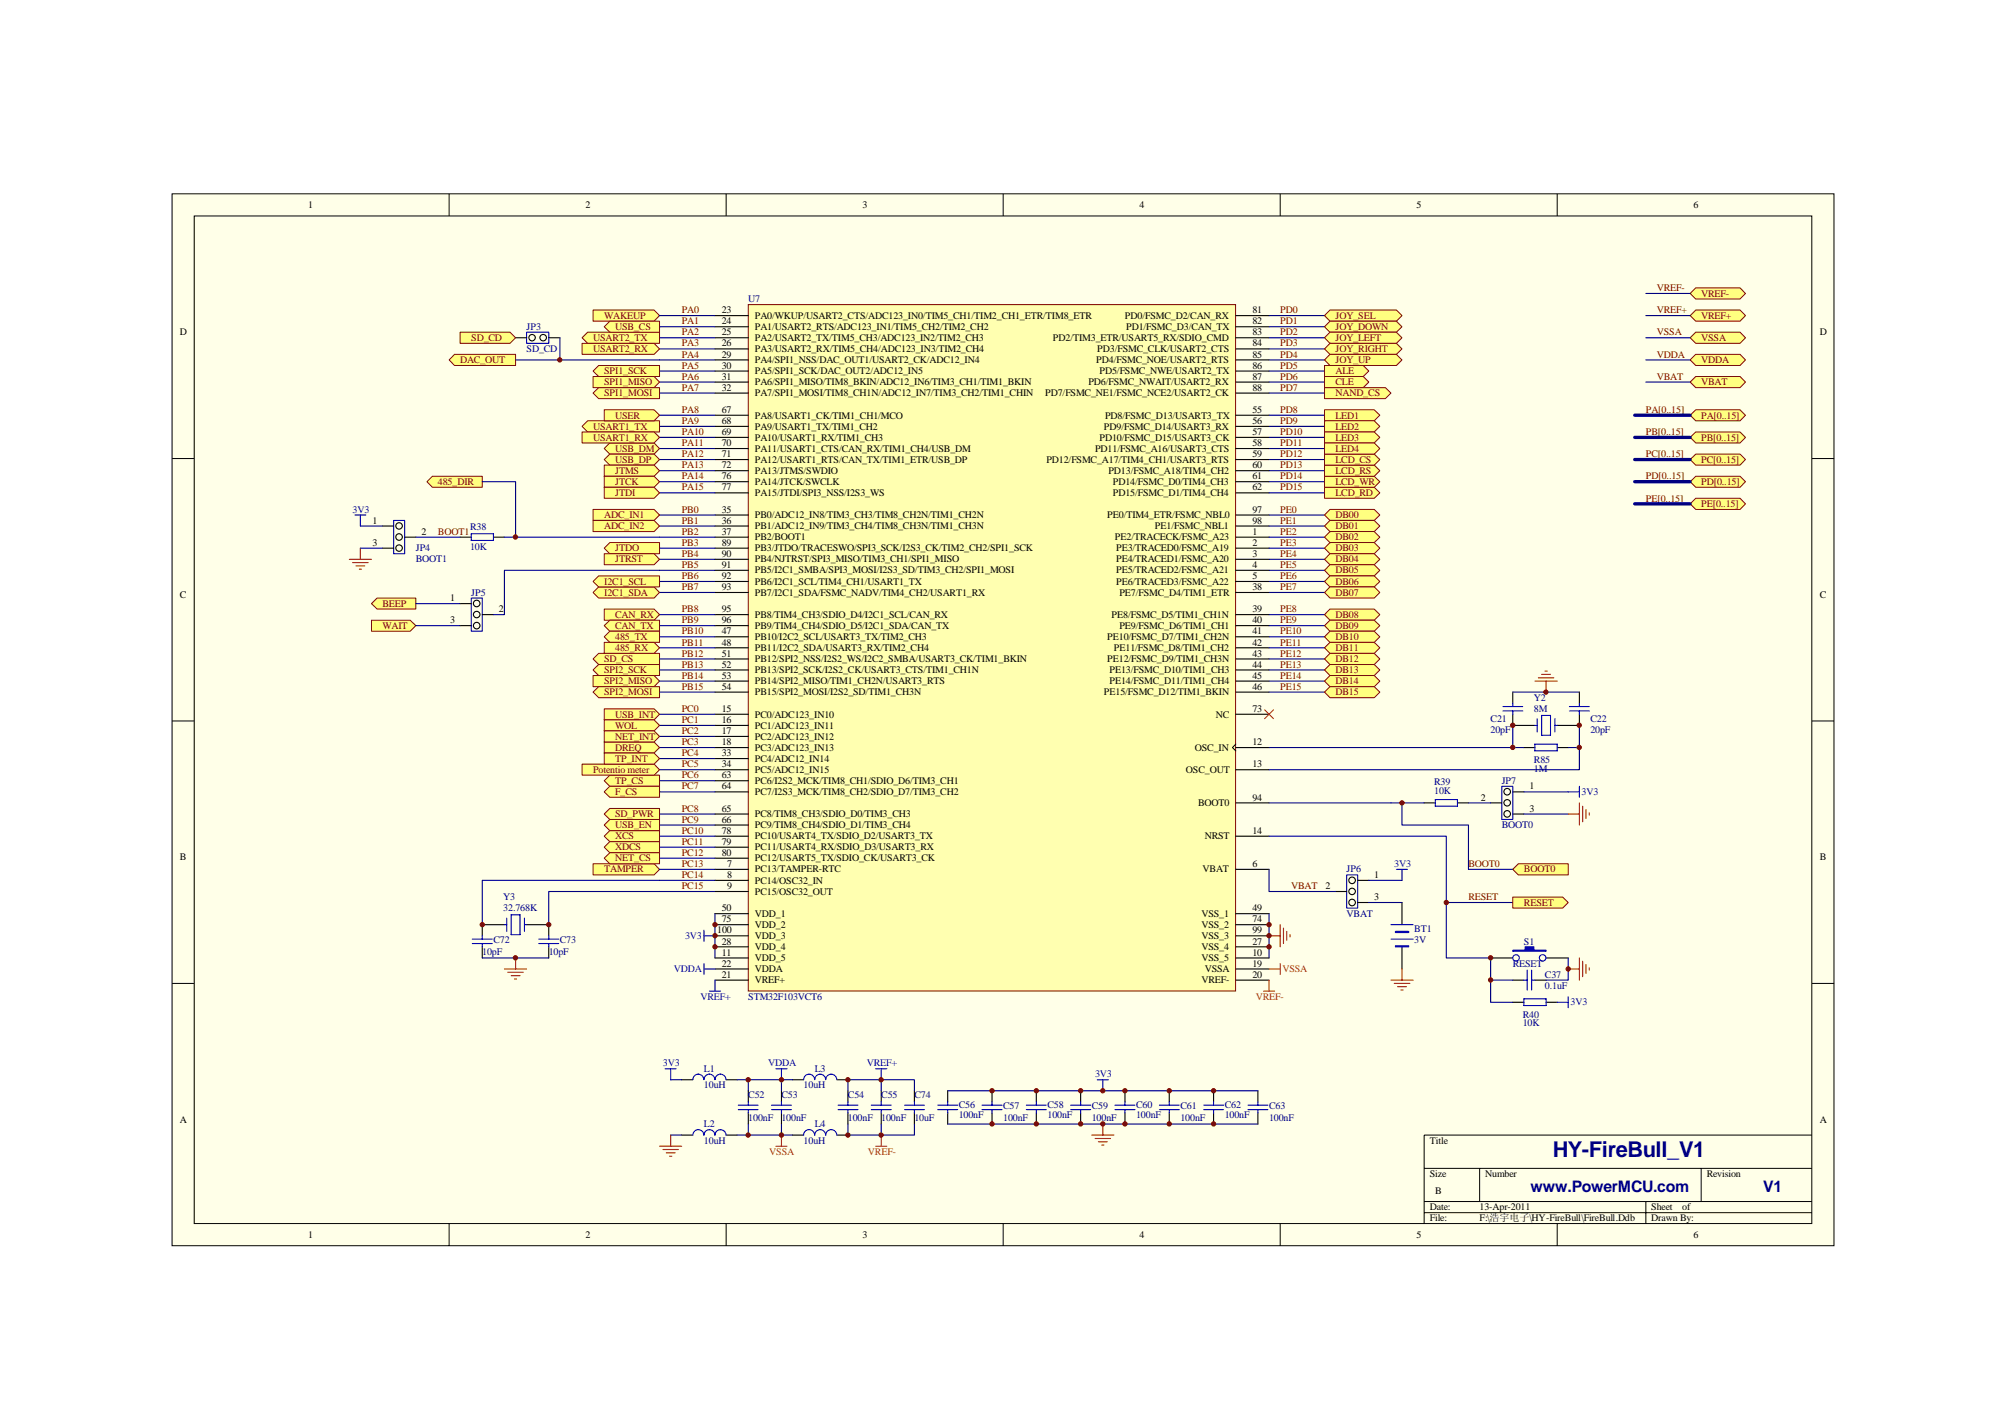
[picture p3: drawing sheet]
<svg xmlns="http://www.w3.org/2000/svg" width="297mm" height="210mm" viewBox="0 0 297 210" stroke-linecap="round" stroke-linejoin="round" font-family="sans-serif">
<path d="M25.5 28.7h246.1v155.8h-246.1z" fill="#ffffe8"/>
<g fill="none" stroke="#000" stroke-width=".15">
<path d="M25.5 28.7h246.1v155.8h-246.1zM28.8 32h239.5v149.2h-239.5zM66.5 28.7v3.3M107.5 28.7v3.3M148.5 28.7v3.3M189.6 28.7v3.3M230.6 28.7v3.3M25.5 67.9h3.3M268.3 67.9h3.3M25.5 106.8h3.3M268.3 106.8h3.3M25.5 145.6h3.3"/>
<path d="M268.3 145.6h3.3M210.9 173h57.4M210.9 177.9h57.4M210.9 179.6h57.4M219.1 173v4.9M243.7 177.9v3.3M251.9 173v4.9M268.3 168.1h-57.4v13.1M66.5 181.2v3.3M107.5 181.2v3.3M148.5 181.2v3.3M189.6 181.2v3.3"/>
<path d="M230.6 181.2v3.3"/>
</g>
<path d="M110.8 45.1h72.2v101.6h-72.2z" fill="#ffffb0"/>
<path d="M110.8 45.1h72.2v101.6h-72.2z" fill="none" stroke="#800000" stroke-width=".15"/>
<g fill="none" stroke="#000" stroke-width=".16">
<path d="M105.9 46.7h4.9M105.9 48.4h4.9M105.9 50h4.9M105.9 51.7h4.9M105.9 53.3h4.9M105.9 54.9h4.9M105.9 56.6h4.9M105.9 58.2h4.9M183 46.7h4.9M183 48.4h4.9M183 50h4.9M183 51.7h4.9"/>
<path d="M183 53.3h4.9M183 54.9h4.9M183 56.6h4.9M183 58.2h4.9M105.9 61.5h4.9M105.9 63.1h4.9M105.9 64.8h4.9M105.9 66.4h4.9M105.9 68.1h4.9M105.9 69.7h4.9M105.9 71.3h4.9M105.9 73h4.9"/>
<path d="M105.9 76.3h4.9M105.9 77.9h4.9M105.9 79.5h4.9M183 61.5h4.9M183 63.1h4.9M183 64.8h4.9M183 66.4h4.9M183 68.1h4.9M183 69.7h4.9M183 71.3h4.9M183 73h4.9M183 76.3h4.9"/>
<path d="M183 77.9h4.9M183 79.5h4.9M105.9 81.2h4.9M105.9 82.8h4.9M105.9 84.5h4.9M105.9 86.1h4.9M105.9 87.7h4.9M105.9 91h4.9M105.9 92.6h4.9M105.9 94.3h4.9M105.9 95.9h4.9M105.9 97.6h4.9"/>
<path d="M105.9 99.2h4.9M183 81.2h4.9M183 82.8h4.9M183 84.5h4.9M183 86.1h4.9M183 87.7h4.9M183 91h4.9M183 92.6h4.9M183 94.3h4.9M183 95.9h4.9M183 97.6h4.9M183 99.2h4.9"/>
<path d="M105.9 105.8h4.9M105.9 110.7h4.9M105.9 114h4.9M105.9 100.9h4.9M105.9 102.5h4.9M105.9 107.4h4.9M105.9 109.1h4.9M105.9 112.3h4.9M105.9 115.6h4.9M105.9 117.3h4.9M183 118.9h4.9M183 105.8h4.9"/>
<path d="M183 110.7h4.9M183 114h4.9M183 100.9h4.9M183 102.5h4.9M105.9 123.8h4.9M105.9 120.5h4.9M105.9 122.2h4.9M105.9 125.5h4.9M105.9 127.1h4.9M105.9 128.7h4.9M105.9 130.4h4.9M105.9 132h4.9"/>
<path d="M105.9 135.3h4.9M105.9 136.9h4.9M105.9 138.6h4.9M183 123.8h4.9M183 128.7h4.9M183 135.3h4.9M183 136.9h4.9M183 138.6h4.9M105.9 140.2h4.9M105.9 141.9h4.9M105.9 143.5h4.9M105.9 145.1h4.9"/>
<path d="M183 140.2h4.9M183 141.9h4.9M183 143.5h4.9M183 145.1h4.9"/>
</g>
<path d="M183 110.2l-.5 .5 .5 .5" fill="none" stroke="#000" stroke-width=".15"/>
<path d="M97.7 91h8.2M97.7 92.6h8.2" fill="none" stroke="#000080" stroke-width=".16"/>
<g fill="#ffff80" stroke="#800000" stroke-width=".15">
<path d="M89.5 90.2h7.4l.8 .8-.8 .8h-7.4z" fill-rule="evenodd"/>
<path d="M89.5 92.6l.8-.8h7.4v1.7h-7.4z" fill-rule="evenodd"/>
</g>
<path d="M97.7 66.4h8.2M97.7 68.1h8.2" fill="none" stroke="#000080" stroke-width=".16"/>
<g fill="#ffff80" stroke="#800000" stroke-width=".15">
<path d="M89.5 66.4l.8-.8h6.6l.8 .8-.8 .8h-6.6z" fill-rule="evenodd"/>
<path d="M89.5 68.1l.8-.9h6.6l.8 .9-.8 .8h-6.6z" fill-rule="evenodd"/>
</g>
<path d="M97.7 50h8.2M97.7 51.7h8.2M97.7 63.1h8.2M97.7 64.8h8.2" fill="none" stroke="#000080" stroke-width=".16"/>
<g fill="#ffff80" stroke="#800000" stroke-width=".15">
<path d="M86.2 63.1l.8-.8h10.7v1.7h-10.7z" fill-rule="evenodd"/>
<path d="M86.2 64h10.7l.8 .8-.8 .8h-10.7z" fill-rule="evenodd"/>
<path d="M86.2 50l.8-.8h10.7v1.6h-10.7z" fill-rule="evenodd"/>
<path d="M86.2 50.8h10.7l.8 .9-.8 .8h-10.7z" fill-rule="evenodd"/>
</g>
<g fill="none" stroke="#000080" stroke-width=".16">
<path d="M187.9 76.3h8.2M187.9 77.9h8.2M187.9 79.5h8.2M187.9 81.2h8.2M187.9 82.8h8.2M187.9 84.5h8.2M187.9 86.1h8.2M187.9 87.7h8.2M187.9 91h8.2M187.9 92.6h8.2M187.9 94.3h8.2M187.9 95.9h8.2"/>
<path d="M187.9 97.6h8.2M187.9 99.2h8.2M187.9 100.9h8.2M187.9 102.5h8.2"/>
</g>
<g fill="#ffff80" stroke="#800000" stroke-width=".15">
<path d="M196.9 75.4h6.6l.8 .9-.8 .8h-6.6l-.8-.8z" fill-rule="evenodd"/>
<path d="M196.9 77.1h6.6l.8 .8-.8 .8h-6.6l-.8-.8z" fill-rule="evenodd"/>
<path d="M196.9 78.7h6.6l.8 .8-.8 .8h-6.6l-.8-.8z" fill-rule="evenodd"/>
<path d="M196.9 80.3h6.6l.8 .9-.8 .8h-6.6l-.8-.8z" fill-rule="evenodd"/>
<path d="M196.9 82h6.6l.8 .8-.8 .8h-6.6l-.8-.8z" fill-rule="evenodd"/>
<path d="M196.9 83.6h6.6l.8 .9-.8 .8h-6.6l-.8-.8z" fill-rule="evenodd"/>
<path d="M196.9 85.3h6.6l.8 .8-.8 .8h-6.6l-.8-.8z" fill-rule="evenodd"/>
<path d="M196.9 86.9h6.6l.8 .8-.8 .9h-6.6l-.8-.9z" fill-rule="evenodd"/>
<path d="M196.9 90.2h6.6l.8 .8-.8 .8h-6.6l-.8-.8z" fill-rule="evenodd"/>
<path d="M196.9 91.8h6.6l.8 .8-.8 .9h-6.6l-.8-.9z" fill-rule="evenodd"/>
<path d="M196.9 93.5h6.6l.8 .8-.8 .8h-6.6l-.8-.8z" fill-rule="evenodd"/>
<path d="M196.9 95.1h6.6l.8 .8-.8 .9h-6.6l-.8-.9z" fill-rule="evenodd"/>
<path d="M196.9 96.8h6.6l.8 .8-.8 .8h-6.6l-.8-.8z" fill-rule="evenodd"/>
<path d="M196.9 98.4h6.6l.8 .8-.8 .8h-6.6l-.8-.8z" fill-rule="evenodd"/>
<path d="M196.9 100h6.6l.8 .9-.8 .8h-6.6l-.8-.8z" fill-rule="evenodd"/>
<path d="M196.9 101.7h6.6l.8 .8-.8 .8h-6.6l-.8-.8z" fill-rule="evenodd"/>
</g>
<g fill="none" stroke="#000080" stroke-width=".16">
<path d="M187.9 58.2h8.2M187.9 56.6h8.2M187.9 54.9h8.2M187.9 53.3h8.2M187.9 51.7h8.2M187.9 50h8.2M187.9 48.4h8.2M187.9 46.7h8.2M187.9 73h8.2M187.9 71.3h8.2M187.9 69.7h8.2M187.9 68.1h8.2"/>
<path d="M187.9 66.4h8.2M187.9 64.8h8.2M187.9 63.1h8.2M187.9 61.5h8.2"/>
</g>
<g fill="#ffff80" stroke="#800000" stroke-width=".15">
<path d="M196.1 72.2h7.4l.8 .8-.8 .8h-7.4z" fill-rule="evenodd"/>
<path d="M196.1 70.5h7.4l.8 .8-.8 .9h-7.4z" fill-rule="evenodd"/>
<path d="M196.1 68.9h7.4l.8 .8-.8 .8h-7.4z" fill-rule="evenodd"/>
<path d="M196.1 67.2h7.4l.8 .9-.8 .8h-7.4z" fill-rule="evenodd"/>
<path d="M87.8 45.9h9.1l.8 .8-.8 .9h-9.1z" fill-rule="evenodd"/>
</g>
<path d="M97.7 46.7h8.2" fill="none" stroke="#000080" stroke-width=".16"/>
<path d="M87.8 127.9h9.1l.8 .8-.8 .9h-9.1z" fill-rule="evenodd" fill="#ffff80" stroke="#800000" stroke-width=".15"/>
<path d="M97.7 69.7h8.2M97.7 71.3h8.2M97.7 73h8.2M97.7 81.2h8.2M97.7 82.8h8.2M97.7 128.7h8.2" fill="none" stroke="#000080" stroke-width=".16"/>
<g fill="#ffff80" stroke="#800000" stroke-width=".15">
<path d="M89.5 68.9h7.4l.8 .8-.8 .8h-7.4z" fill-rule="evenodd"/>
<path d="M89.5 70.5h7.4l.8 .8-.8 .9h-7.4z" fill-rule="evenodd"/>
<path d="M89.5 72.2h7.4l.8 .8-.8 .8h-7.4z" fill-rule="evenodd"/>
<path d="M89.5 81.2l.8-.9h7.4v1.7h-7.4z" fill-rule="evenodd"/>
<path d="M89.5 82h7.4l.8 .8-.8 .8h-7.4z" fill-rule="evenodd"/>
<path d="M87.8 97.6l.8-.8h9.1v1.6h-9.1z" fill-rule="evenodd"/>
<path d="M87.8 99.2l.8-.8h9.1v1.6h-9.1z" fill-rule="evenodd"/>
<path d="M87.8 100h9.1l.8 .9-.8 .8h-9.1z" fill-rule="evenodd"/>
<path d="M87.8 102.5l.8-.8h9.1v1.6h-9.1z" fill-rule="evenodd"/>
</g>
<g fill="none" stroke="#000080" stroke-width=".16">
<path d="M97.7 58.2h8.2M97.7 56.6h8.2M97.7 54.9h8.2M97.7 53.3h8.2M97.7 48.4h8.2M97.7 79.5h8.2M97.7 77.9h8.2M97.7 76.3h8.2M97.7 61.5h8.2M97.7 99.2h8.2M97.7 97.6h8.2M97.7 95.9h8.2"/>
<path d="M97.7 94.3h8.2M97.7 87.7h8.2M97.7 86.1h8.2M97.7 84.5h8.2M97.7 114h8.2M97.7 102.5h8.2M97.7 100.9h8.2M97.7 105.8h8.2M97.7 107.4h8.2M97.7 109.1h8.2M97.7 110.7h8.2M97.7 112.3h8.2"/>
<path d="M97.7 115.6h8.2M97.7 117.3h8.2M97.7 120.5h8.2M97.7 122.2h8.2M97.7 123.8h8.2M97.7 125.5h8.2M97.7 127.1h8.2M105.9 132h-24.6v4.9M105.9 130.4h-34.5v6.5M71.4 141.9h9.9"/>
</g>
<path d="M187.3 105.1l1.3 1.3M188.6 105.1l-1.3 1.3" fill="none" stroke="#f00" stroke-width=".15"/>
<path d="M74.7 136.9h-3.3v1.7M78 136.9h3.3v1.7M71.4 140.2v1.7M81.3 140.2v1.7" fill="none" stroke="#000" stroke-width=".16"/>
<g fill="none" stroke="#00f" stroke-width=".16">
<path d="M69.9 139.7h3M69.9 139.1h3M71.4 138.6v.5M71.4 139.7v.5M74.7 136.9h.3M75 136v1.9M75.7 135.5h1.3v2.9h-1.3zM77.7 136v1.9M77.7 136.9h.3M79.8 139.7h2.9M79.8 139.1h2.9M81.3 138.6v.5"/>
<path d="M81.3 139.7v.5"/>
</g>
<path d="M74.7 143.5h3.3M75.2 144h2.3M75.7 144.5h1.3M76.2 145h.3M76.3 141.9v1.6" fill="none" stroke="#f00" stroke-width=".16"/>
<circle cx="76.3" cy="141.8" r=".32" fill="#800000" stroke="#800000" stroke-width=".15"/>
<g fill="#ffff80" stroke="#800000" stroke-width=".15">
<path d="M89.5 94.3l.8-.8h7.4v1.6h-7.4z" fill-rule="evenodd"/>
<path d="M89.5 95.1h7.4l.8 .8-.8 .9h-7.4z" fill-rule="evenodd"/>
<path d="M87.8 87.7l.8-.8h8.3l.8 .8-.8 .9h-8.3z" fill-rule="evenodd"/>
<path d="M87.8 86.1l.8-.8h9.1v1.6h-9.1z" fill-rule="evenodd"/>
<path d="M67.3 52.5h9v1.6h-9l-.8-.8z" fill-rule="evenodd"/>
</g>
<path d="M76.3 53.3h21.4" fill="none" stroke="#000080" stroke-width=".16"/>
<g fill="#ffffe8" stroke="#000" stroke-width=".16">
<circle cx="78.8" cy="50" r=".48"/>
<circle cx="80.4" cy="50" r=".48"/>
</g>
<path d="M78 49.2h3.3v1.6h-3.3z" fill="none" stroke="#00f" stroke-width=".16"/>
<path d="M76.3 50h1.7M81.3 50h1.6" fill="none" stroke="#000" stroke-width=".16"/>
<path d="M82.9 50v3.3" fill="none" stroke="#000080" stroke-width=".16"/>
<circle cx="82.9" cy="53.3" r=".32" fill="#800000" stroke="#800000" stroke-width=".15"/>
<g fill="#ffff80" stroke="#800000" stroke-width=".15">
<path d="M87.8 54.9l.8-.8h9.1v1.7h-9.1z" fill-rule="evenodd"/>
<path d="M87.8 55.8h9.1l.8 .8-.8 .8h-9.1z" fill-rule="evenodd"/>
<path d="M87.8 58.2l.8-.8h9.1v1.6h-9.1z" fill-rule="evenodd"/>
<path d="M89.5 123.8l.8-.8h7.4v1.6h-7.4z" fill-rule="evenodd"/>
<path d="M89.5 125.5l.8-.9h7.4v1.7h-7.4z" fill-rule="evenodd"/>
<path d="M89.5 109.9h7.4l.8 .8-.8 .8h-7.4z" fill-rule="evenodd"/>
<path d="M89.5 122.2l.8-.9h7.4v1.7h-7.4z" fill-rule="evenodd"/>
<path d="M90.3 119.7h7.4v1.6h-7.4l-.8-.8z" fill-rule="evenodd"/>
<path d="M68.1 49.2h7.4l.8 .8-.8 .8h-7.4z" fill-rule="evenodd"/>
<path d="M89.5 115.6l.8-.8h7.4v1.6h-7.4z" fill-rule="evenodd"/>
<path d="M89.5 117.3l.8-.9h7.4v1.7h-7.4z" fill-rule="evenodd"/>
<path d="M89.5 48.4l.8-.8h7.4v1.6h-7.4z" fill-rule="evenodd"/>
<path d="M89.5 60.7h7.4l.8 .8-.8 .8h-7.4z" fill-rule="evenodd"/>
<path d="M89.5 105h7.4l.8 .8-.8 .8h-7.4z" fill-rule="evenodd"/>
<path d="M87.8 75.4h9.1l.8 .9-.8 .8h-9.1z" fill-rule="evenodd"/>
</g>
<path d="M224 105.8v1.6h3.3M224 102.5v1.6M225.7 110.7h1.6M230.6 110.7h1.6M233.9 105.8v1.6h-3.3M233.9 102.5v1.6" fill="none" stroke="#000" stroke-width=".16"/>
<g fill="none" stroke="#00f" stroke-width=".16">
<path d="M222.5 104.6h3M222.5 105.3h3M224 104.1v.5M224 105.3v.5M227.3 107.4h.3M227.3 110.2h3.3v1h-3.3zM227.6 106.4v2M228.3 105.9h1.3v3h-1.3zM230.2 106.4v2M230.2 107.4h.4M232.4 104.6h2.9M232.4 105.3h2.9"/>
<path d="M233.9 104.1v.5M233.9 105.3v.5"/>
</g>
<path d="M224 102.5h9.9M224 110.7h1.7M232.2 110.7h1.7" fill="none" stroke="#000080" stroke-width=".16"/>
<path d="M228.3 99.9h1.3M228.8 99.4h.3M227.3 100.9h3.3M227.8 100.4h2.3M228.9 100.9v1.6" fill="none" stroke="#f00" stroke-width=".16"/>
<g fill="#ffffe8" stroke="#000" stroke-width=".16">
<circle cx="200.2" cy="130.4" r=".49"/>
<circle cx="200.2" cy="132" r=".48"/>
</g>
<path d="M199.4 129.6h1.6v4.9h-1.6z" fill="none" stroke="#0000bf" stroke-width=".16"/>
<path d="M197.8 132h1.6M201 130.4h1.7" fill="none" stroke="#000" stroke-width=".16"/>
<circle cx="200.2" cy="133.6" r=".49" fill="#ffffe8" stroke="#000" stroke-width=".16"/>
<path d="M210.9 118.9h1.6M215.8 118.9h1.6M201 133.6h1.7M207.6 133.6v3.3M207.6 140.2v3.3" fill="none" stroke="#000" stroke-width=".16"/>
<path d="M212.5 118.4h3.3v1h-3.3zM206 139.1h3.3M206 136.9h3.3M206.8 128.7h1.6M207.6 128.7v1.7" fill="none" stroke="#00f" stroke-width=".16"/>
<g fill="#00f" stroke="#00f" stroke-width=".16">
<path d="M206.6 137.9h2v.2h-2z" fill-rule="evenodd"/>
<path d="M206.6 140.1h2v.1h-2z" fill-rule="evenodd"/>
</g>
<path d="M206 145.1h3.3M206.5 145.6h2.3M206.9 146.1h1.4M207.4 146.6h.4M207.6 143.5v1.6" fill="none" stroke="#f00" stroke-width=".16"/>
<path d="M187.9 118.9h18.1M224 107.4v3.3h-36.1M233.9 107.4v6.6h-46M187.9 128.7v3.3h4.9M202.7 133.6h4.9M202.7 130.4h4.9" fill="none" stroke="#000080" stroke-width=".16"/>
<g fill="#800000" stroke="#800000" stroke-width=".15">
<circle cx="228.9" cy="102.5" r=".32"/>
<circle cx="224" cy="110.7" r=".32"/>
<circle cx="233.8" cy="110.7" r=".32"/>
</g>
<g fill="#ffffe8" stroke="#000" stroke-width=".16">
<circle cx="223.2" cy="117.2" r=".49"/>
<circle cx="223.2" cy="118.9" r=".48"/>
</g>
<path d="M222.4 116.4h1.6v4.9h-1.6z" fill="none" stroke="#0000bf" stroke-width=".16"/>
<path d="M220.7 118.9h1.7M224 117.3h1.7" fill="none" stroke="#000" stroke-width=".16"/>
<circle cx="223.2" cy="120.5" r=".49" fill="#ffffe8" stroke="#000" stroke-width=".16"/>
<path d="M224 120.5h1.7M220.7 141.9h3.3M224 145.1h1.7M224 148.4h1.7M227.3 145.1h1.6M228.9 141.9h3.3M228.9 148.4h1.7" fill="none" stroke="#000" stroke-width=".16"/>
<path d="M206 118.9h4.9M207.6 118.9v3.3h9.8v6.5h6.6M217.4 118.9h3.3M225.7 117.3h6.5M187.9 123.8h26.3v18.1h6.5v3.2h3.3M187.9 135.3v6.6M192.8 132h5M214.2 133.6h9.8M225.7 120.5h6.5M220.7 145.1v3.3h3.3M232.2 141.9v3.2h-3.3" fill="none" stroke="#000080" stroke-width=".16"/>
<g fill="none" stroke="#00f" stroke-width=".16">
<path d="M232.2 117.3h1.7M233.9 116.4v1.7M225.7 145.1h.4M225.7 147.9h3.2v1h-3.2zM226.1 143.7v2.9M226.8 145.1h.5M226.8 143.7v2.9M230.6 148.4h1.6M232.2 147.6v1.6"/>
<circle cx="224.5" cy="141.8" r=".48"/>
<circle cx="228.4" cy="141.8" r=".48"/>
</g>
<g fill="none" stroke="#f00" stroke-width=".16">
<path d="M233.9 118.9v3.3M234.4 119.4v2.3M234.8 119.9v1.3M187.9 138.6h1.7M189.6 136.9v3.3M190.1 137.4v2.3M190.5 137.9v1.3M191 138.4v.3M232.2 120.5h1.7M235.3 120.4v.3M232.2 143.5h1.7M233.9 141.9v3.2"/>
<path d="M234.4 142.3v2.3M234.8 142.8v1.3M235.3 143.3v.4"/>
</g>
<path d="M224 140.7h1.8v-.5h1.3v.5h1.8v.2h-4.9z" fill-rule="evenodd" fill="#00f" stroke="#00f" stroke-width=".16"/>
<g fill="#800000" stroke="#800000" stroke-width=".15">
<circle cx="220.7" cy="145.1" r=".32"/>
<circle cx="232.2" cy="143.5" r=".32"/>
<circle cx="207.6" cy="118.9" r=".32"/>
<circle cx="214.2" cy="133.6" r=".32"/>
</g>
<g fill="#ffff80" stroke="#800000" stroke-width=".15">
<path d="M224.8 127.9h7.4v1.7h-7.4l-.8-.9z" fill-rule="evenodd"/>
<path d="M224 132.8h7.4l.8 .8-.8 .9h-7.4z" fill-rule="evenodd"/>
</g>
<g fill="none" stroke="#000" stroke-width=".16">
<path d="M56.6 77.9h1.7M59.9 79.5h1.7M68.1 79.5h1.7M73.1 79.5h1.6M56.6 81.2h1.7M100.9 159.9h1.7M107.5 159.9h1.7M117.4 159.9h1.6M123.9 159.9h1.7M100.9 168.1h1.7M107.5 168.1h1.7M110.8 161.5v1.7"/>
<path d="M110.8 164.8v1.7M115.7 161.5v1.7M115.7 164.8v1.7M117.4 168.1h1.6M123.9 168.1h1.7M125.6 161.5v1.7M125.6 164.8v1.7M130.5 161.5v1.7M130.5 164.8v1.7M135.4 161.5v1.7M135.4 164.8v1.7M140.3 161.5v1.7"/>
<path d="M140.3 164.8v1.7M146.9 161.5v1.7M146.9 164.8v1.7M153.5 161.5v1.7M153.5 164.8v1.7M160 161.5v1.7M160 164.8v1.7M166.6 161.5v1.7M166.6 164.8v1.7M173.1 161.5v1.7M173.1 164.8v1.7M179.7 161.5v1.7"/>
<path d="M179.7 164.8v1.7M186.3 161.5v1.7M186.3 164.8v1.7"/>
<circle cx="59.1" cy="79.5" r=".49"/>
<circle cx="59.1" cy="77.9" r=".48"/>
<circle cx="59.1" cy="81.2" r=".48"/>
</g>
<g fill="none" stroke="#00f" stroke-width=".16">
<path d="M52.6 76.3h1.6M53.4 76.3v1.6M69.8 79h3.3v1h-3.3zM104.2 137.8v1.6M104.2 138.6h1.7M98.5 158.3h1.6M99.3 158.3v1.6M102.6 159.9a.81 .81 0 0 1 .8-.8 .81 .81 0 0 1 .8 .8M104.2 159.9a.8 .8 0 0 1 .8-.8 .8 .8 0 0 1 .9 .8M104.2 142.7v1.6M104.2 143.5h1.7M105 146.8h1.7"/>
<path d="M105.9 159.9a.81 .81 0 0 1 .8-.8 .81 .81 0 0 1 .8 .8M105.9 145.1v1.7M114.9 158.3h1.6M115.7 158.3v1.6M119 159.9a.81 .81 0 0 1 .8-.8 .81 .81 0 0 1 .8 .8M120.6 159.9a.8 .8 0 0 1 .9-.8 .8 .8 0 0 1 .8 .8 .83 .83 0 0 1 .8-.8 .83 .83 0 0 1 .8 .8M129.7 158.3h1.6M130.5 158.3v1.6M162.5 159.9h1.6M163.3 159.9v1.6M102.6 168.1a.81 .81 0 0 1 .8-.8 .81 .81 0 0 1 .8 .8M104.2 168.1a.8 .8 0 0 1 .8-.8 .8 .8 0 0 1 .9 .8"/>
<path d="M105.9 168.1a.81 .81 0 0 1 .8-.8 .81 .81 0 0 1 .8 .8M109.3 164.3h3M109.3 163.7h3M110.8 163.2v.5M110.8 164.3v.5M114.2 164.3h3M114.2 163.7h3M115.7 163.2v.5M115.7 164.3v.5M119 168.1a.81 .81 0 0 1 .8-.8 .81 .81 0 0 1 .8 .8M120.6 168.1a.8 .8 0 0 1 .9-.8 .8 .8 0 0 1 .8 .8 .83 .83 0 0 1 .8-.8 .83 .83 0 0 1 .8 .8M124.1 164.3h2.9"/>
<path d="M124.1 163.7h2.9M125.6 163.2v.5M125.6 164.3v.5M129 164.3h3M129 163.7h3M130.5 163.2v.5M130.5 164.3v.5M133.9 164.3h3M133.9 163.7h3M135.4 163.2v.5M135.4 164.3v.5M138.9 164.3h2.9"/>
<path d="M138.9 163.7h2.9M140.3 163.2v.5M140.3 164.3v.5M145.4 164.3h3M145.4 163.7h3M146.9 163.2v.5M146.9 164.3v.5M152 164.3h2.9M152 163.7h2.9M153.5 163.2v.5M153.5 164.3v.5M158.5 164.3h3"/>
<path d="M158.5 163.7h3M160 163.2v.5M160 164.3v.5M165.1 164.3h3M165.1 163.7h3M166.6 163.2v.5M166.6 164.3v.5M171.7 164.3h2.9M171.7 163.7h2.9M173.1 163.2v.5M173.1 164.3v.5M178.2 164.3h3"/>
<path d="M178.2 163.7h3M179.7 163.2v.5M179.7 164.3v.5M184.8 164.3h2.9M184.8 163.7h2.9M186.3 163.2v.5M186.3 164.3v.5"/>
</g>
<g fill="none" stroke="#000080" stroke-width=".16">
<path d="M53.4 77.9h3.2M61.6 79.5h6.5M74.7 79.5h23M53.4 81.2h3.2M105.9 135.3v6.6M99.3 159.9h1.6M109.2 159.9h8.2M110.8 159.9v1.6M115.7 159.9v1.6M130.5 159.9h4.9v1.6M130.5 159.9h-4.9v1.6M130.5 159.9v1.6"/>
<path d="M99.3 168.1h1.6M109.2 168.1h8.2M110.8 166.5v1.6M115.7 166.5v1.6M125.6 166.5v1.6h4.9M130.5 166.5v1.6M135.4 166.5v1.6h-4.9M140.3 161.5h46M140.3 166.5h46"/>
</g>
<g fill="none" stroke="#f00" stroke-width=".16">
<path d="M51.7 82.8h3.3M52.2 83.3h2.3M52.7 83.8h1.3M53.2 84.3h.3M53.4 81.2v1.6M97.7 169.7h3.2M98.2 170.2h2.3M98.7 170.7h1.3M99.1 171.2h.4M99.3 168.1v1.6M161.7 168.1h3.2M162.2 168.6h2.2"/>
<path d="M162.6 169.1h1.4M163.1 169.6h.4M163.3 166.5v1.6"/>
</g>
<path d="M187.1 146.8h1.6M187.9 143.5h1.7M187.9 145.1v1.7M189.6 142.7v1.6M114.9 169.7h1.6M115.7 168.1v1.6M129.7 169.7h1.6M130.5 168.1v1.6" fill="none" stroke="#ee0e22" stroke-width=".16"/>
<g fill="#800000" stroke="#800000" stroke-width=".15">
<circle cx="146.9" cy="161.5" r=".32"/>
<circle cx="146.9" cy="166.4" r=".32"/>
<circle cx="153.5" cy="161.5" r=".32"/>
<circle cx="153.5" cy="166.4" r=".32"/>
<circle cx="160" cy="161.5" r=".32"/>
<circle cx="160" cy="166.4" r=".32"/>
<circle cx="166.6" cy="161.5" r=".32"/>
<circle cx="166.6" cy="166.4" r=".32"/>
<circle cx="173.1" cy="161.5" r=".32"/>
<circle cx="173.1" cy="166.4" r=".32"/>
<circle cx="179.7" cy="161.5" r=".32"/>
<circle cx="179.7" cy="166.4" r=".32"/>
<circle cx="163.3" cy="166.4" r=".32"/>
<circle cx="163.3" cy="161.5" r=".32"/>
<circle cx="115.7" cy="159.9" r=".32"/>
<circle cx="115.7" cy="168.1" r=".32"/>
<circle cx="130.5" cy="159.9" r=".32"/>
<circle cx="130.5" cy="168.1" r=".32"/>
<circle cx="125.6" cy="159.9" r=".32"/>
<circle cx="125.6" cy="168.1" r=".32"/>
<circle cx="110.8" cy="168.1" r=".32"/>
<circle cx="110.8" cy="159.9" r=".32"/>
</g>
<path d="M58.3 77.1h1.6v4.9h-1.6z" fill="none" stroke="#0000bf" stroke-width=".16"/>
<g fill="#ffff80" stroke="#800000" stroke-width=".15">
<path d="M87.8 77.1h9.1l.8 .8-.8 .8h-9.1z" fill-rule="evenodd"/>
<path d="M196.9 45.9h9.9l.8 .8-.8 .9h-9.9l-.8-.9z" fill-rule="evenodd"/>
<path d="M196.9 47.6h9.9l.8 .8-.8 .8h-9.9l-.8-.8z" fill-rule="evenodd"/>
<path d="M196.9 49.2h9.9l.8 .8-.8 .8h-9.9l-.8-.8z" fill-rule="evenodd"/>
<path d="M196.9 50.8h9.9l.8 .9-.8 .8h-9.9l-.8-.8z" fill-rule="evenodd"/>
<path d="M196.9 52.5h9.9l.8 .8-.8 .8h-9.9l-.8-.8z" fill-rule="evenodd"/>
<path d="M196.1 60.7h7.4l.8 .8-.8 .8h-7.4z" fill-rule="evenodd"/>
<path d="M196.1 62.3h7.4l.8 .8-.8 .9h-7.4z" fill-rule="evenodd"/>
<path d="M196.1 64h7.4l.8 .8-.8 .8h-7.4z" fill-rule="evenodd"/>
<path d="M196.1 65.6h7.4l.8 .8-.8 .8h-7.4z" fill-rule="evenodd"/>
<path d="M86.2 113.2h10.7l.8 .8-.8 .8h-10.7z" fill-rule="evenodd"/>
<path d="M63.2 71.3l.8-.8h7.4v1.7h-7.4z" fill-rule="evenodd"/>
<path d="M89.5 111.5h7.4l.8 .8-.8 .9h-7.4z" fill-rule="evenodd"/>
<path d="M89.5 106.6h7.4l.8 .8-.8 .8h-7.4z" fill-rule="evenodd"/>
<path d="M89.5 108.2h7.4l.8 .9-.8 .8h-7.4z" fill-rule="evenodd"/>
<path d="M196.1 54.1h5.8l.8 .8-.8 .9h-5.8z" fill-rule="evenodd"/>
<path d="M196.1 55.8h5.8l.8 .8-.8 .8h-5.8z" fill-rule="evenodd"/>
<path d="M55 91.8h5.7l.9 .8-.9 .9h-5.7z" fill-rule="evenodd"/>
<path d="M196.1 57.4h9l.9 .8-.9 .8h-9z" fill-rule="evenodd"/>
<path d="M55.8 88.6h5.8v1.6h-5.8l-.8-.8z" fill-rule="evenodd"/>
<path d="M250.3 61.5l.8-.8h6.6l.8 .8-.8 .8h-6.6z" fill-rule="evenodd"/>
<path d="M250.3 64.8l.8-.8h6.6l.8 .8-.8 .8h-6.6z" fill-rule="evenodd"/>
<path d="M250.3 68.1l.8-.9h6.6l.8 .9-.8 .8h-6.6z" fill-rule="evenodd"/>
<path d="M250.3 71.3l.8-.8h6.6l.8 .8-.8 .9h-6.6z" fill-rule="evenodd"/>
<path d="M251.1 73.8h6.6l.8 .8-.8 .8h-6.6l-.8-.8z" fill-rule="evenodd"/>
</g>
<path d="M242.1 61.5h8.2M242.1 64.8h8.2M242.1 68.1h8.2M242.1 71.3h8.2M242.1 74.6h8.2" fill="none" stroke="#000080" stroke-width=".49"/>
<g fill="#ffff80" stroke="#800000" stroke-width=".15">
<path d="M251.1 55.8h6.6l.8 .8-.8 .8h-6.6l-.8-.8z" fill-rule="evenodd"/>
<path d="M251.1 52.5h6.6l.8 .8-.8 .8h-6.6l-.8-.8z" fill-rule="evenodd"/>
<path d="M251.1 49.2h6.6l.8 .8-.8 .8h-6.6l-.8-.8z" fill-rule="evenodd"/>
<path d="M251.1 45.9h6.6l.8 .8-.8 .9h-6.6l-.8-.9z" fill-rule="evenodd"/>
<path d="M251.1 42.6h6.6l.8 .9-.8 .8h-6.6l-.8-.8z" fill-rule="evenodd"/>
</g>
<path d="M243.7 56.6h6.6M243.7 53.3h6.6M243.7 50h6.6M243.7 46.7h6.6M243.7 43.5h6.6" fill="none" stroke="#000080" stroke-width=".16"/>
<path d="M89.5 127.1l.8-.8h7.4v1.6h-7.4z" fill-rule="evenodd" fill="#ffff80" stroke="#800000" stroke-width=".15"/>
<path d="M71.4 71.3h4.9v8.2M61.6 89.4h6.5M61.6 92.6h6.5M97.7 84.5h-23v6.5h-1.6" fill="none" stroke="#000080" stroke-width=".16"/>
<g fill="#800000" stroke="#800000" stroke-width=".15">
<circle cx="76.3" cy="79.5" r=".32"/>
<circle cx="105.9" cy="136.9" r=".32"/>
<circle cx="105.9" cy="138.6" r=".32"/>
<circle cx="105.9" cy="140.2" r=".32"/>
<circle cx="187.9" cy="136.9" r=".32"/>
<circle cx="187.9" cy="138.6" r=".32"/>
<circle cx="187.9" cy="140.2" r=".32"/>
<circle cx="224" cy="107.4" r=".32"/>
<circle cx="233.8" cy="107.4" r=".32"/>
<circle cx="220.7" cy="141.8" r=".32"/>
<circle cx="71.4" cy="136.9" r=".32"/>
<circle cx="81.3" cy="136.9" r=".32"/>
</g>
<g fill="none" stroke="#000" stroke-width=".16">
<path d="M68.1 89.4h1.7M68.1 92.6h1.7M71.4 91h1.7"/>
<circle cx="70.6" cy="92.6" r=".49"/>
<circle cx="70.6" cy="89.4" r=".49"/>
<circle cx="70.6" cy="91" r=".48"/>
</g>
<path d="M69.8 88.6h1.6v4.9h-1.6z" fill="none" stroke="#0000bf" stroke-width=".16"/>
<text font-size="3.2" fill="#000080" x="229.9" y="171.3">HY-FireBull_V1</text>
<g font-size="2.3" fill="#000080">
<text x="226.6" y="176.4">www.PowerMCU.com</text>
<text x="261.1" y="176.4">V1</text>
</g>
<g font-size="1.5">
<text x="45.7" y="30.8">1</text>
<text x="86.7" y="30.8">2</text>
<text x="127.7" y="30.8">3</text>
<text x="168.7" y="30.8">4</text>
<text x="209.7" y="30.8">5</text>
<text x="250.8" y="30.8">6</text>
<text x="106.9" y="46.4">23</text>
<text x="111.8" y="47.2">PA0/WKUP/USART2_CTS/ADC123_IN0/TIM5_CH1/TIM2_CH1_ETR/TIM8_ETR</text>
<text x="166.6" y="47.2">PD0/FSMC_D2/CAN_RX</text>
<text x="185.5" y="46.4">81</text>
<text x="26.6" y="49.7">D</text>
<text x="106.9" y="48">24</text>
<text x="106.9" y="49.7">25</text>
<text x="106.9" y="51.3">26</text>
<text x="106.9" y="53">29</text>
<text x="111.8" y="48.9">PA1/USART2_RTS/ADC123_IN1/TIM5_CH2/TIM2_CH2</text>
<text x="111.8" y="50.5">PA2/USART2_TX/TIM5_CH3/ADC123_IN2/TIM2_CH3</text>
<text x="111.8" y="52.1">PA3/USART2_RX/TIM5_CH4/ADC123_IN3/TIM2_CH4</text>
<text x="111.8" y="53.8">PA4/SPI1_NSS/DAC_OUT1/USART2_CK/ADC12_IN4</text>
<text x="155.9" y="50.5">PD2/TIM3_ETR/USART5_RX/SDIO_CMD</text>
<text x="162.3" y="53.8">PD4/FSMC_NOE/USART2_RTS</text>
<text x="162.5" y="52.1">PD3/FSMC_CLK/USART2_CTS</text>
<text x="166.7" y="48.9">PD1/FSMC_D3/CAN_TX</text>
<text x="185.5" y="48">82</text>
<text x="185.5" y="51.3">84</text>
<text x="185.5" y="53">85</text>
<text x="185.5" y="49.7">83</text>
<text x="269.5" y="49.7">D</text>
<text x="106.9" y="54.6">30</text>
<text x="106.9" y="56.2">31</text>
<text x="106.9" y="57.9">32</text>
<text x="111.8" y="55.4">PA5/SPI1_SCK/DAC_OUT2/ADC12_IN5</text>
<text x="111.8" y="57">PA6/SPI1_MISO/TIM8_BKIN/ADC12_IN6/TIM3_CH1/TIM1_BKIN</text>
<text x="111.8" y="58.7">PA7/SPI1_MOSI/TIM8_CH1N/ADC12_IN7/TIM3_CH2/TIM1_CHIN</text>
<text x="154.8" y="58.7">PD7/FSMC_NE1/FSMC_NCE2/USART2_CK</text>
<text x="161.2" y="57">PD6/FSMC_NWAIT/USART2_RX</text>
<text x="162.8" y="55.4">PD5/FSMC_NWE/USART2_TX</text>
<text x="185.5" y="54.6">86</text>
<text x="185.5" y="56.2">87</text>
<text x="185.5" y="57.9">88</text>
<text x="106.9" y="61.2">67</text>
<text x="106.9" y="62.8">68</text>
<text x="106.9" y="64.4">69</text>
<text x="111.8" y="62">PA8/USART1_CK/TIM1_CH1/MCO</text>
<text x="111.8" y="63.6">PA9/USART1_TX/TIM1_CH2</text>
<text x="111.8" y="65.3">PA10/USART1_RX/TIM1_CH3</text>
<text x="162.8" y="65.3">PD10/FSMC_D15/USART3_CK</text>
<text x="163.5" y="63.6">PD9/FSMC_D14/USART3_RX</text>
<text x="163.6" y="62">PD8/FSMC_D13/USART3_TX</text>
<text x="185.5" y="64.4">57</text>
<text x="185.5" y="62.8">56</text>
<text x="185.5" y="61.2">55</text>
<text x="106.9" y="66.1">70</text>
<text x="106.9" y="67.7">71</text>
<text x="106.9" y="69.3">72</text>
<text x="106.9" y="71">76</text>
<text x="111.8" y="66.9">PA11/USART1_CTS/CAN_RX/TIM1_CH4/USB_DM</text>
<text x="111.8" y="68.5">PA12/USART1_RTS/CAN_TX/TIM1_ETR/USB_DP</text>
<text x="111.8" y="70.2">PA13/JTMS/SWDIO</text>
<text x="111.8" y="71.8">PA14/JTCK/SWCLK</text>
<text x="154.9" y="68.5">PD12/FSMC_A17/TIM4_CH1/USART3_RTS</text>
<text x="162.2" y="66.9">PD11/FSMC_A16/USART3_CTS</text>
<text x="164.1" y="70.2">PD13/FSMC_A18/TIM4_CH2</text>
<text x="164.8" y="71.8">PD14/FSMC_D0/TIM4_CH3</text>
<text x="185.5" y="69.3">60</text>
<text x="185.5" y="66.1">58</text>
<text x="185.5" y="71">61</text>
<text x="185.5" y="67.7">59</text>
<text x="55.2" y="77.6">1</text>
<text x="106.9" y="72.6">77</text>
<text x="106.9" y="75.9">35</text>
<text x="106.9" y="77.6">36</text>
<text x="111.8" y="73.4">PA15/JTDI/SPI3_NSS/I2S3_WS</text>
<text x="111.8" y="76.7">PB0/ADC12_IN8/TIM3_CH3/TIM8_CH2N/TIM1_CH2N</text>
<text x="164" y="76.7">PE0/TIM4_ETR/FSMC_NBL0</text>
<text x="164.8" y="73.4">PD15/FSMC_D1/TIM4_CH4</text>
<text x="185.5" y="77.6">98</text>
<text x="185.5" y="72.6">62</text>
<text x="185.5" y="75.9">97</text>
<text x="55.2" y="80.8">3</text>
<text x="62.4" y="79.2">2</text>
<text x="106.9" y="79.2">37</text>
<text x="106.9" y="80.8">89</text>
<text x="106.9" y="82.5">90</text>
<text x="111.8" y="78.4">PB1/ADC12_IN9/TIM3_CH4/TIM8_CH3N/TIM1_CH3N</text>
<text x="111.8" y="80">PB2/BOOT1</text>
<text x="111.8" y="81.6">PB3/JTDO/TRACESWO/SPI3_SCK/I2S3_CK/TIM2_CH2/SPI1_SCK</text>
<text x="111.8" y="83.3">PB4/NJTRST/SPI3_MISO/TIM3_CH1/SPI1_MISO</text>
<text x="165.1" y="80">PE2/TRACECK/FSMC_A23</text>
<text x="165.3" y="81.6">PE3/TRACED0/FSMC_A19</text>
<text x="165.3" y="83.3">PE4/TRACED1/FSMC_A20</text>
<text x="171" y="78.4">PE1/FSMC_NBL1</text>
<text x="185.5" y="79.2">1</text>
<text x="185.5" y="80.8">2</text>
<text x="185.5" y="82.5">3</text>
<text x="26.6" y="88.5">C</text>
<text x="66.7" y="89">1</text>
<text x="106.9" y="84.1">91</text>
<text x="106.9" y="85.7">92</text>
<text x="106.9" y="87.4">93</text>
<text x="111.8" y="84.9">PB5/I2C1_SMBA/SPI3_MOSI/I2S3_SD/TIM3_CH2/SPI1_MOSI</text>
<text x="111.8" y="86.6">PB6/I2C1_SCL/TIM4_CH1/USART1_TX</text>
<text x="111.8" y="88.2">PB7/I2C1_SDA/FSMC_NADV/TIM4_CH2/USART1_RX</text>
<text x="165.3" y="84.9">PE5/TRACED2/FSMC_A21</text>
<text x="165.3" y="86.6">PE6/TRACED3/FSMC_A22</text>
<text x="165.8" y="88.2">PE7/FSMC_D4/TIM1_ETR</text>
<text x="185.5" y="87.4">38</text>
<text x="185.5" y="84.1">4</text>
<text x="185.5" y="85.7">5</text>
<text x="269.5" y="88.5">C</text>
<text x="66.7" y="92.3">3</text>
<text x="73.9" y="90.7">2</text>
<text x="106.9" y="90.7">95</text>
<text x="106.9" y="92.3">96</text>
<text x="106.9" y="93.9">47</text>
<text x="106.9" y="95.6">48</text>
<text x="111.8" y="91.5">PB8/TIM4_CH3/SDIO_D4/I2C1_SCL/CAN_RX</text>
<text x="111.8" y="93.1">PB9/TIM4_CH4/SDIO_D5/I2C1_SDA/CAN_TX</text>
<text x="111.8" y="94.8">PB10/I2C2_SCL/USART3_TX/TIM2_CH3</text>
<text x="164" y="94.8">PE10/FSMC_D7/TIM1_CH2N</text>
<text x="164.6" y="91.5">PE8/FSMC_D5/TIM1_CH1N</text>
<text x="165.8" y="93.1">PE9/FSMC_D6/TIM1_CH1</text>
<text x="185.5" y="92.3">40</text>
<text x="185.5" y="90.7">39</text>
<text x="185.5" y="93.9">41</text>
<text x="185.5" y="95.6">42</text>
<text x="106.9" y="97.2">51</text>
<text x="106.9" y="98.9">52</text>
<text x="106.9" y="100.5">53</text>
<text x="111.8" y="96.4">PB11/I2C2_SDA/USART3_RX/TIM2_CH4</text>
<text x="111.8" y="98">PB12/SPI2_NSS/I2S2_WS/I2C2_SMBA/USART3_CK/TIM1_BKIN</text>
<text x="111.8" y="99.7">PB13/SPI2_SCK/I2S2_CK/USART3_CTS/TIM1_CH1N</text>
<text x="111.8" y="101.3">PB14/SPI2_MISO/TIM1_CH2N/USART3_RTS</text>
<text x="164" y="98">PE12/FSMC_D9/TIM1_CH3N</text>
<text x="164.3" y="99.7">PE13/FSMC_D10/TIM1_CH3</text>
<text x="164.3" y="101.3">PE14/FSMC_D11/TIM1_CH4</text>
<text x="164.9" y="96.4">PE11/FSMC_D8/TIM1_CH2</text>
<text x="185.5" y="97.2">43</text>
<text x="185.5" y="98.9">44</text>
<text x="185.5" y="100.5">45</text>
<text x="106.9" y="102.2">54</text>
<text x="106.9" y="105.4">15</text>
<text x="106.9" y="107.1">16</text>
<text x="111.8" y="103">PB15/SPI2_MOSI/I2S2_SD/TIM1_CH3N</text>
<text x="111.8" y="106.3">PC0/ADC123_IN10</text>
<text x="111.8" y="107.9">PC1/ADC123_IN11</text>
<text x="163.5" y="103">PE15/FSMC_D12/TIM1_BKIN</text>
<text x="180" y="106.3">NC</text>
<text x="185.5" y="105.4">73</text>
<text x="185.5" y="102.2">46</text>
<text x="106.9" y="108.7">17</text>
<text x="106.9" y="110.3">18</text>
<text x="106.9" y="112">33</text>
<text x="106.9" y="113.6">34</text>
<text x="111.8" y="109.5">PC2/ADC123_IN12</text>
<text x="111.8" y="111.2">PC3/ADC123_IN13</text>
<text x="111.8" y="112.8">PC4/ADC12_IN14</text>
<text x="176.9" y="111.2">OSC_IN</text>
<text x="185.5" y="110.3">12</text>
<text x="185.5" y="113.6">13</text>
<text x="106.9" y="115.3">63</text>
<text x="106.9" y="116.9">64</text>
<text x="111.8" y="114.4">PC5/ADC12_IN15</text>
<text x="111.8" y="116.1">PC6/I2S2_MCK/TIM8_CH1/SDIO_D6/TIM3_CH1</text>
<text x="111.8" y="117.7">PC7/I2S3_MCK/TIM8_CH2/SDIO_D7/TIM3_CH2</text>
<text x="175.6" y="114.4">OSC_OUT</text>
<text x="177.4" y="119.4">BOOT0</text>
<text x="185.5" y="118.6">94</text>
<text x="219.3" y="118.6">2</text>
<text x="226.5" y="116.9">1</text>
<text x="106.9" y="120.2">65</text>
<text x="106.9" y="121.8">66</text>
<text x="106.9" y="123.5">78</text>
<text x="106.9" y="125.1">79</text>
<text x="111.8" y="121">PC8/TIM8_CH3/SDIO_D0/TIM3_CH3</text>
<text x="111.8" y="122.6">PC9/TIM8_CH4/SDIO_D1/TIM3_CH4</text>
<text x="111.8" y="124.3">PC10/USART4_TX/SDIO_D2/USART3_TX</text>
<text x="111.8" y="125.9">PC11/USART4_RX/SDIO_D3/USART3_RX</text>
<text x="178.4" y="124.3">NRST</text>
<text x="185.5" y="123.5">14</text>
<text x="226.5" y="120.2">3</text>
<text x="26.6" y="127.4">B</text>
<text x="106.9" y="126.7">80</text>
<text x="107.7" y="128.4">7</text>
<text x="107.7" y="130">8</text>
<text x="107.7" y="131.7">9</text>
<text x="111.8" y="127.6">PC12/USART5_TX/SDIO_CK/USART3_CK</text>
<text x="111.8" y="129.2">PC13/TAMPER-RTC</text>
<text x="111.8" y="130.9">PC14/OSC32_IN</text>
<text x="178.1" y="129.2">VBAT</text>
<text x="185.5" y="128.4">6</text>
<text x="196.3" y="131.7">2</text>
<text x="203.5" y="130">1</text>
<text x="269.5" y="127.4">B</text>
<text x="106.9" y="134.9">50</text>
<text x="106.9" y="136.6">75</text>
<text x="111.8" y="132.5">PC15/OSC32_OUT</text>
<text x="111.8" y="135.8">VDD_1</text>
<text x="111.8" y="137.4">VDD_2</text>
<text x="177.9" y="135.8">VSS_1</text>
<text x="177.9" y="137.4">VSS_2</text>
<text x="185.5" y="134.9">49</text>
<text x="185.5" y="136.6">74</text>
<text x="203.5" y="133.3">3</text>
<text x="106.2" y="138.2">100</text>
<text x="106.9" y="139.9">28</text>
<text x="106.9" y="141.5">11</text>
<text x="106.9" y="143.2">22</text>
<text x="111.8" y="139">VDD_3</text>
<text x="111.8" y="140.7">VDD_4</text>
<text x="111.8" y="142.3">VDD_5</text>
<text x="111.8" y="144">VDDA</text>
<text x="177.9" y="139">VSS_3</text>
<text x="177.9" y="140.7">VSS_4</text>
<text x="177.9" y="142.3">VSS_5</text>
<text x="178.4" y="144">VSSA</text>
<text x="185.5" y="138.2">99</text>
<text x="185.5" y="139.9">27</text>
<text x="185.5" y="141.5">10</text>
<text x="185.5" y="143.2">19</text>
<text x="106.9" y="144.8">21</text>
<text x="111.8" y="145.6">VREF+</text>
<text x="177.9" y="145.6">VREF-</text>
<text x="185.5" y="144.8">20</text>
<text x="26.6" y="166.3">A</text>
<text x="269.5" y="166.3">A</text>
<text x="211.7" y="169.4">Title</text>
<text x="211.7" y="174.3">Size</text>
<text x="211.7" y="179.2">Date:</text>
<text x="212.5" y="176.8">B</text>
<text x="219.1" y="179.2">13-Apr-2011</text>
<text x="219.9" y="174.3">Number</text>
<text x="244.5" y="179.2">Sheet</text>
<text x="249.1" y="179.2">of</text>
<text x="252.7" y="174.3">Revision</text>
<text x="45.7" y="183.3">1</text>
<text x="86.7" y="183.3">2</text>
<text x="127.7" y="183.3">3</text>
<text x="168.7" y="183.3">4</text>
<text x="209.7" y="183.3">5</text>
<text x="211.7" y="180.9">File:</text>
<text x="219.1" y="180.9">F:\浩宇电子\HY-FireBull\FireBull.Ddb</text>
<text x="244.5" y="180.9">Drawn By:</text>
<text x="250.8" y="183.3">6</text>
</g>
<g font-size="1.5" fill="#800000">
<text x="89.5" y="47.2">WAKEUP</text>
<text x="100.9" y="46.4">PA0</text>
<text x="189.6" y="46.4">PD0</text>
<text x="197.8" y="47.2">JOY_SEL</text>
<text x="245.3" y="43.1">VREF-</text>
<text x="245.3" y="46.4">VREF+</text>
<text x="251.9" y="47.2">VREF+</text>
<text x="251.9" y="43.9">VREF-</text>
<text x="68.1" y="53.8">DAC_OUT</text>
<text x="69.8" y="50.5">SD_CD</text>
<text x="87.8" y="50.5">USART2_TX</text>
<text x="87.8" y="52.1">USART2_RX</text>
<text x="91.1" y="48.9">USB_CS</text>
<text x="100.9" y="48">PA1</text>
<text x="100.9" y="49.7">PA2</text>
<text x="100.9" y="51.3">PA3</text>
<text x="100.9" y="53">PA4</text>
<text x="189.6" y="48">PD1</text>
<text x="189.6" y="49.7">PD2</text>
<text x="189.6" y="51.3">PD3</text>
<text x="189.6" y="53">PD4</text>
<text x="197.8" y="48.9">JOY_DOWN</text>
<text x="197.8" y="50.5">JOY_LEFT</text>
<text x="197.8" y="52.1">JOY_RIGHT</text>
<text x="197.8" y="53.8">JOY_UP</text>
<text x="245.3" y="49.7">VSSA</text>
<text x="245.3" y="53">VDDA</text>
<text x="251.9" y="53.8">VDDA</text>
<text x="251.9" y="50.5">VSSA</text>
<text x="89.5" y="55.4">SPI1_SCK</text>
<text x="89.5" y="57">SPI1_MISO</text>
<text x="89.5" y="58.7">SPI1_MOSI</text>
<text x="100.9" y="54.6">PA5</text>
<text x="100.9" y="56.2">PA6</text>
<text x="100.9" y="57.9">PA7</text>
<text x="189.6" y="54.6">PD5</text>
<text x="189.6" y="56.2">PD6</text>
<text x="189.6" y="57.9">PD7</text>
<text x="197.8" y="55.4">ALE</text>
<text x="197.8" y="57">CLE</text>
<text x="197.8" y="58.7">NAND_CS</text>
<text x="245.3" y="56.2">VBAT</text>
<text x="251.9" y="57">VBAT</text>
<text x="87.8" y="63.6">USART1_TX</text>
<text x="87.8" y="65.3">USART1_RX</text>
<text x="91.1" y="62">USER</text>
<text x="100.9" y="61.2">PA8</text>
<text x="100.9" y="62.8">PA9</text>
<text x="100.9" y="64.4">PA10</text>
<text x="189.6" y="61.1">PD8</text>
<text x="189.6" y="62.8">PD9</text>
<text x="189.6" y="64.4">PD10</text>
<text x="197.8" y="62">LED1</text>
<text x="197.8" y="63.6">LED2</text>
<text x="197.8" y="65.3">LED3</text>
<text x="243.7" y="61.2">PA[0..15]</text>
<text x="243.7" y="64.4">PB[0..15]</text>
<text x="251.9" y="62">PA[0..15]</text>
<text x="251.9" y="65.3">PB[0..15]</text>
<text x="64.9" y="71.8">485_DIR</text>
<text x="91.1" y="66.9">USB_DM</text>
<text x="91.1" y="68.5">USB_DP</text>
<text x="91.1" y="70.2">JTMS</text>
<text x="91.1" y="71.8">JTCK</text>
<text x="100.9" y="66.1">PA11</text>
<text x="100.9" y="67.7">PA12</text>
<text x="100.9" y="69.3">PA13</text>
<text x="100.9" y="71">PA14</text>
<text x="189.6" y="66.1">PD11</text>
<text x="189.6" y="67.7">PD12</text>
<text x="189.6" y="69.3">PD13</text>
<text x="189.6" y="71">PD14</text>
<text x="197.8" y="71.8">LCD_WR</text>
<text x="197.8" y="70.2">LCD_RS</text>
<text x="197.8" y="68.5">LCD_CS</text>
<text x="197.8" y="66.9">LED4</text>
<text x="243.7" y="67.7">PC[0..15]</text>
<text x="243.7" y="71">PD[0..15]</text>
<text x="251.9" y="68.5">PC[0..15]</text>
<text x="251.9" y="71.8">PD[0..15]</text>
<text x="89.5" y="76.7">ADC_IN1</text>
<text x="91.1" y="73.4">JTDI</text>
<text x="100.9" y="72.6">PA15</text>
<text x="100.9" y="75.9">PB0</text>
<text x="100.9" y="77.6">PB1</text>
<text x="189.6" y="75.9">PE0</text>
<text x="189.6" y="77.6">PE1</text>
<text x="189.6" y="72.6">PD15</text>
<text x="197.8" y="76.7">DB00</text>
<text x="197.8" y="73.4">LCD_RD</text>
<text x="243.7" y="74.3">PE[0..15]</text>
<text x="251.9" y="75.1">PE[0..15]</text>
<text x="64.8" y="79.2">BOOT1</text>
<text x="89.5" y="78.4">ADC_IN2</text>
<text x="91.1" y="81.6">JTDO</text>
<text x="91.1" y="83.3">JTRST</text>
<text x="100.9" y="79.2">PB2</text>
<text x="100.9" y="80.8">PB3</text>
<text x="100.9" y="82.5">PB4</text>
<text x="189.6" y="79.2">PE2</text>
<text x="189.6" y="80.8">PE3</text>
<text x="189.6" y="82.5">PE4</text>
<text x="197.8" y="78.4">DB01</text>
<text x="197.8" y="80">DB02</text>
<text x="197.8" y="81.6">DB03</text>
<text x="197.8" y="83.3">DB04</text>
<text x="56.6" y="89.9">BEEP</text>
<text x="89.5" y="88.2">I2C1_SDA</text>
<text x="89.5" y="86.6">I2C1_SCL</text>
<text x="100.9" y="84.1">PB5</text>
<text x="100.9" y="85.7">PB6</text>
<text x="100.9" y="87.4">PB7</text>
<text x="189.6" y="84.1">PE5</text>
<text x="189.6" y="85.7">PE6</text>
<text x="189.6" y="87.4">PE7</text>
<text x="197.8" y="84.9">DB05</text>
<text x="197.8" y="86.6">DB06</text>
<text x="197.8" y="88.2">DB07</text>
<text x="56.6" y="93.1">WAIT</text>
<text x="91.1" y="91.5">CAN_RX</text>
<text x="91.1" y="93.1">CAN_TX</text>
<text x="91.1" y="94.8">485_TX</text>
<text x="100.9" y="90.7">PB8</text>
<text x="100.9" y="92.3">PB9</text>
<text x="100.9" y="93.9">PB10</text>
<text x="100.9" y="95.6">PB11</text>
<text x="189.6" y="90.7">PE8</text>
<text x="189.6" y="92.3">PE9</text>
<text x="189.6" y="93.9">PE10</text>
<text x="189.6" y="95.6">PE11</text>
<text x="197.8" y="91.5">DB08</text>
<text x="197.8" y="93.1">DB09</text>
<text x="197.8" y="94.8">DB10</text>
<text x="89.5" y="98">SD_CS</text>
<text x="89.5" y="99.7">SPI2_SCK</text>
<text x="89.5" y="101.3">SPI2_MISO</text>
<text x="91.1" y="96.4">485_RX</text>
<text x="100.9" y="100.5">PB14</text>
<text x="100.9" y="98.9">PB13</text>
<text x="100.9" y="97.2">PB12</text>
<text x="189.6" y="97.2">PE12</text>
<text x="189.6" y="98.9">PE13</text>
<text x="189.6" y="100.5">PE14</text>
<text x="197.8" y="96.4">DB11</text>
<text x="197.8" y="98">DB12</text>
<text x="197.8" y="99.7">DB13</text>
<text x="197.8" y="101.3">DB14</text>
<text x="89.5" y="103">SPI2_MOSI</text>
<text x="91.1" y="106.3">USB_INT</text>
<text x="91.1" y="107.9">WOL</text>
<text x="100.9" y="102.2">PB15</text>
<text x="100.9" y="105.4">PC0</text>
<text x="100.9" y="107.1">PC1</text>
<text x="189.6" y="102.2">PE15</text>
<text x="197.8" y="103">DB15</text>
<text x="91.1" y="111.2">DREQ</text>
<text x="91.1" y="112.8">TP_INT</text>
<text x="91.1" y="109.5">NET_INT</text>
<text x="100.9" y="108.7">PC2</text>
<text x="100.9" y="110.3">PC3</text>
<text x="100.9" y="112">PC4</text>
<text x="100.9" y="113.6">PC5</text>
<text x="87.8" y="114.4">Potentio meter</text>
<text x="91.1" y="116.1">TP_CS</text>
<text x="91.1" y="117.7">F_CS</text>
<text x="100.9" y="115.3">PC6</text>
<text x="100.9" y="116.9">PC7</text>
<text x="91.1" y="124.3">XCS</text>
<text x="91.1" y="125.9">XDCS</text>
<text x="91.1" y="122.6">USB_EN</text>
<text x="91.1" y="121">SD_PWR</text>
<text x="100.9" y="120.2">PC8</text>
<text x="100.9" y="121.8">PC9</text>
<text x="100.9" y="123.5">PC10</text>
<text x="100.9" y="125.1">PC11</text>
<text x="89.5" y="129.2">TAMPER</text>
<text x="91.1" y="127.6">NET_CS</text>
<text x="100.9" y="126.7">PC12</text>
<text x="100.9" y="128.4">PC13</text>
<text x="100.9" y="130">PC14</text>
<text x="100.9" y="131.7">PC15</text>
<text x="191.2" y="131.7">VBAT</text>
<text x="217.4" y="128.4">BOOT0</text>
<text x="225.7" y="129.2">BOOT0</text>
<text x="217.4" y="133.3">RESET</text>
<text x="225.7" y="134.1">RESET</text>
</g>
<g font-size="1.5" fill="#000080">
<text x="110.8" y="44.7">U7</text>
<text x="78" y="48.9">JP3</text>
<text x="78" y="52.1">SD_CD</text>
<text x="61.6" y="81.6">JP4</text>
<text x="61.6" y="83.3">BOOT1</text>
<text x="69.6" y="78.5">R38</text>
<text x="69.6" y="81.5">10K</text>
<text x="69.8" y="88.2">JP5</text>
<text x="220.7" y="106.9">C21</text>
<text x="227.1" y="103.8">Y2</text>
<text x="227.1" y="105.4">8M</text>
<text x="235.5" y="106.9">C22</text>
<text x="220.7" y="108.5">20pF</text>
<text x="227.1" y="113">R85</text>
<text x="235.5" y="108.5">20pF</text>
<text x="212.4" y="116.2">R39</text>
<text x="212.4" y="117.6">10K</text>
<text x="222.4" y="116.1">JP7</text>
<text x="227.1" y="114.3">1M</text>
<text x="222.4" y="122.6">BOOT0</text>
<text x="199.4" y="129.2">JP6</text>
<text x="74.5" y="133.3">Y3</text>
<text x="74.5" y="134.9">32.768K</text>
<text x="199.4" y="135.8">VBAT</text>
<text x="71.4" y="141.4">10pF</text>
<text x="73.1" y="139.7">C72</text>
<text x="81.3" y="141.4">10pF</text>
<text x="82.9" y="139.7">C73</text>
<text x="209.4" y="138.1">BT1</text>
<text x="209.4" y="139.7">3V</text>
<text x="224" y="143.2">RESET</text>
<text x="225.7" y="139.9">S1</text>
<text x="110.8" y="148.1">STM32F103VCT6</text>
<text x="228.8" y="144.8">C37</text>
<text x="228.8" y="146.4">0.1uF</text>
<text x="225.5" y="150.7">R40</text>
<text x="225.5" y="152">10K</text>
<text x="104.2" y="158.7">L1</text>
<text x="104.2" y="161.2">10uH</text>
<text x="119" y="161.2">10uH</text>
<text x="120.6" y="158.7">L3</text>
<text x="104.2" y="166.9">L2</text>
<text x="110.8" y="162.7">C52</text>
<text x="110.8" y="165.9">100nF</text>
<text x="115.7" y="162.7">C53</text>
<text x="115.7" y="165.9">100nF</text>
<text x="120.6" y="166.9">L4</text>
<text x="125.6" y="162.7">C54</text>
<text x="125.6" y="165.9">100nF</text>
<text x="130.5" y="162.7">C55</text>
<text x="130.5" y="165.9">100nF</text>
<text x="135.4" y="162.7">C74</text>
<text x="135.4" y="165.9">10uF</text>
<text x="142" y="164.1">C56</text>
<text x="142" y="165.6">100nF</text>
<text x="148.5" y="164.3">C57</text>
<text x="148.5" y="165.9">100nF</text>
<text x="155.1" y="164.1">C58</text>
<text x="155.1" y="165.6">100nF</text>
<text x="161.7" y="164.3">C59</text>
<text x="161.7" y="165.9">100nF</text>
<text x="168.2" y="164.1">C60</text>
<text x="168.2" y="165.6">100nF</text>
<text x="174.8" y="164.3">C61</text>
<text x="174.8" y="165.9">100nF</text>
<text x="181.4" y="164.1">C62</text>
<text x="181.4" y="165.6">100nF</text>
<text x="187.9" y="164.3">C63</text>
<text x="187.9" y="165.9">100nF</text>
<text x="104.2" y="169.4">10uH</text>
<text x="119" y="169.4">10uH</text>
</g>
<g font-size="1.5" fill="#00f">
<text x="52.2" y="75.9">3V3</text>
<text x="234.2" y="117.7">3V3</text>
<text x="206.5" y="128.4">3V3</text>
<text x="99.8" y="144">VDDA</text>
<text x="101.4" y="139">3V3</text>
<text x="103.7" y="148.1">VREF+</text>
<text x="232.6" y="148.9">3V3</text>
<text x="98.2" y="157.9">3V3</text>
<text x="113.7" y="157.9">VDDA</text>
<text x="128.4" y="157.9">VREF+</text>
<text x="162.2" y="159.6">3V3</text>
</g>
<g font-size="1.5" fill="#ee0e22">
<text x="189.9" y="144">VSSA</text>
<text x="185.9" y="148.1">VREF-</text>
<text x="113.9" y="171">VSSA</text>
<text x="128.5" y="171">VREF-</text>
</g>
</svg>
